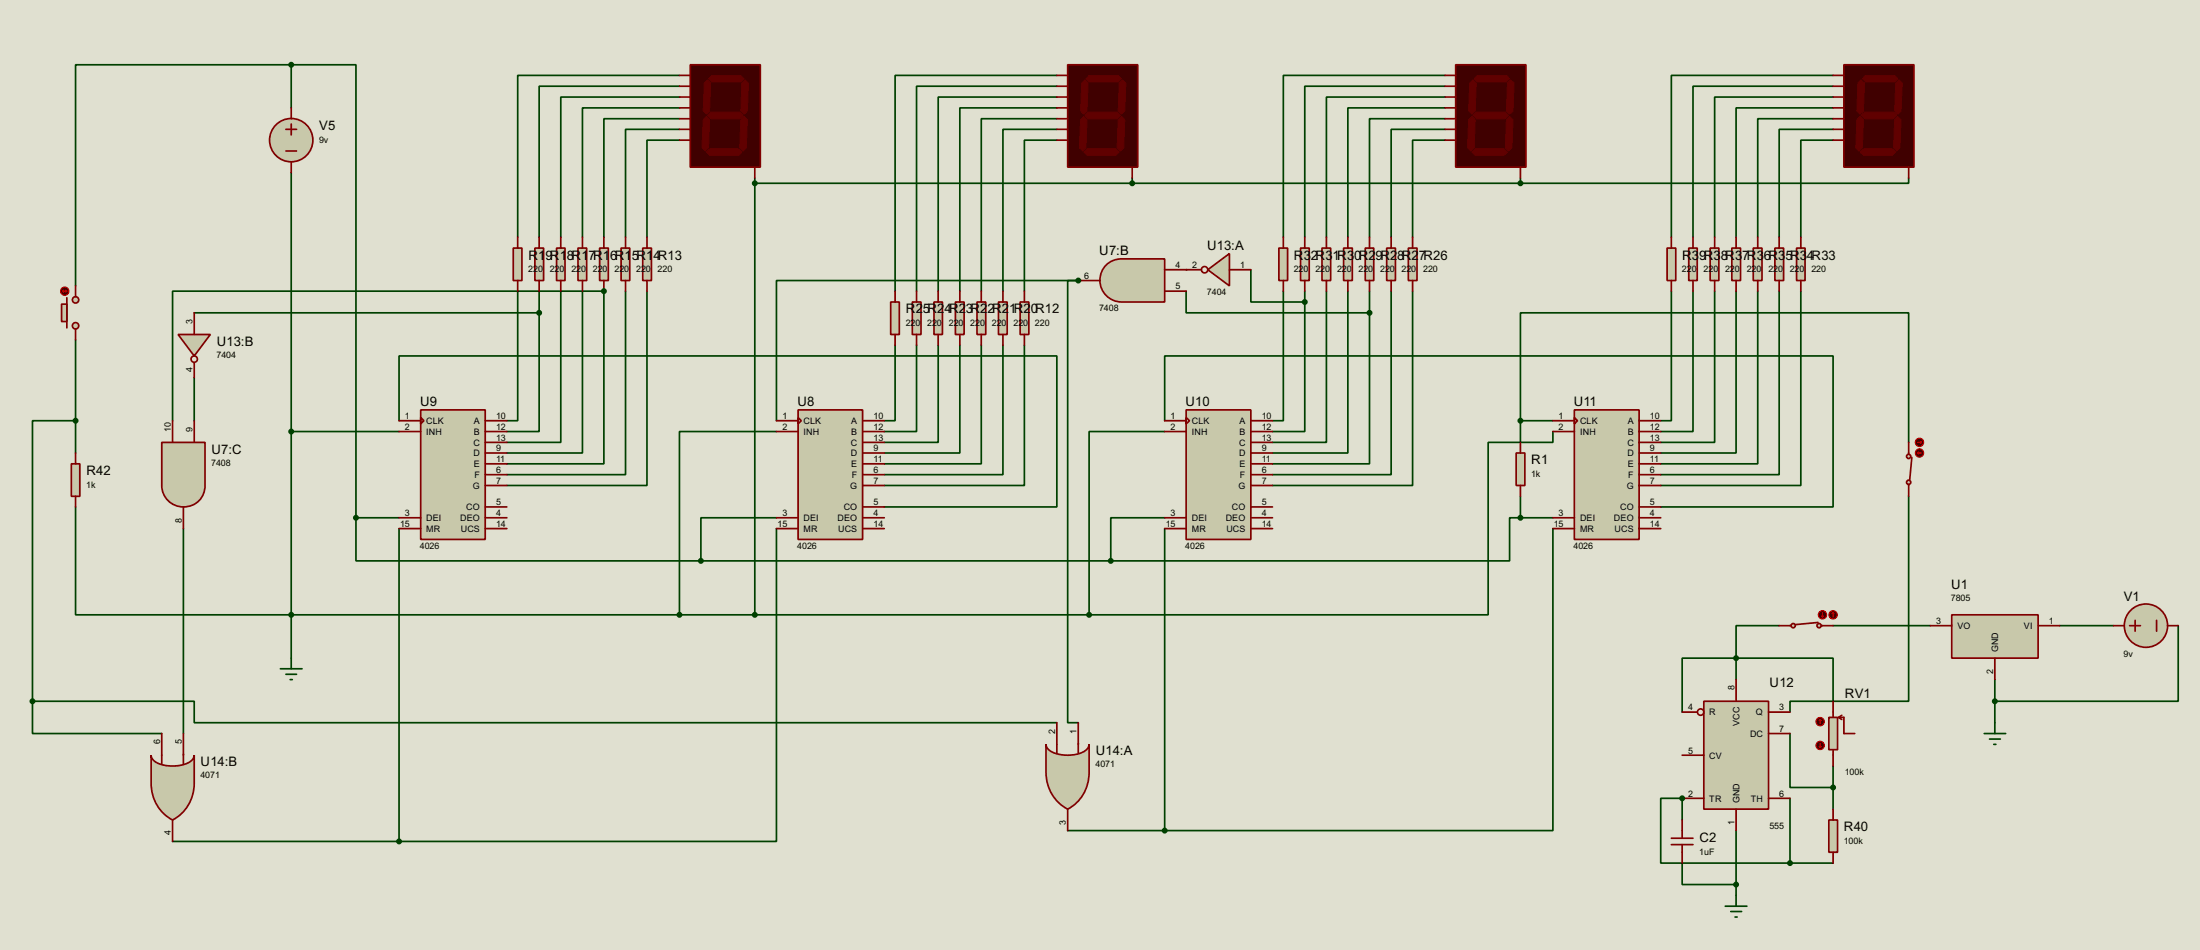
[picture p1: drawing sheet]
<svg xmlns="http://www.w3.org/2000/svg" width="518mm" height="224mm" viewBox="0 0 518 224" stroke-linecap="round" stroke-linejoin="round" font-family="sans-serif">
<path d="M0 0h518.2v223.6h-518.2z" fill="#e0e0d0"/>
<g fill="none" stroke="#004000" stroke-width=".4">
<path d="M160.1 17.8h-38.1v38.1M249 17.8h-38.1v50.8M340.4 17.8h-38.1v38.1M431.8 17.8h-38.1v38.1M160.1 33h-7.7v22.9M160.1 30.5h-12.7v25.4M160.1 28h-17.8v27.9M160.1 25.4h-22.9v30.5M160.1 22.9h-28v33M160.1 20.3h-33.1v35.6M249 33h-7.7v35.6M249 30.5h-12.7v38.1"/>
<path d="M249 28h-17.8v40.6M249 25.4h-22.9v43.2M249 22.9h-28v45.7M249 20.3h-33.1v48.3M340.4 33h-7.6v22.9M340.4 30.5h-12.7v25.4M340.4 28h-17.8v27.9M340.4 25.4h-22.9v30.5M340.4 22.9h-27.9v33M340.4 20.3h-33v35.6M431.8 33h-7.6v22.9M431.8 30.5h-12.7v25.4"/>
<path d="M431.8 28h-17.7v27.9M431.8 25.4h-22.8v30.5M431.8 22.9h-27.9v33M431.8 20.3h-33v35.6M122 68.6v30.5h-2.6M132.1 68.6v35.6h-12.7M137.2 68.6v38.1h-17.8M147.4 68.6v43.2h-28M152.4 68.6v45.7h-33M302.3 68.6v30.5h-2.5M312.5 68.6v35.6h-12.7M317.5 68.6v38.1h-17.7"/>
<path d="M327.7 68.6v43.2h-27.9M332.8 68.6v45.7h-33M393.7 68.6v30.5h-2.5M398.8 68.6v33h-7.6M403.9 68.6v35.6h-12.7M409 68.6v38.1h-17.8M414.1 68.6v40.6h-22.9M419.1 68.6v43.2h-27.9M424.2 68.6v45.7h-33M94 99.1v-15.3h155v35.6h-40.7M210.9 81.3v17.8h-2.6M215.9 81.3v20.3h-7.6"/>
<path d="M221 81.3v22.9h-12.7M226.1 81.3v25.4h-17.8M231.2 81.3v27.9h-22.9M236.3 81.3v30.5h-28M241.3 81.3v33h-33M274.4 99.1v-15.3h157.4v35.6h-40.6M409 160v-5h-12.7v12.7M396.3 188v5.1M409 195.6v15.2M396.3 203.2v5.1h12.7"/>
</g>
<circle cx="396.3" cy="188" r=".2" fill="#004000"/>
<path d="M68.6 40.7v60.9h25.4M182.9 101.6h-22.8v43.2h-91.5v10.2M274.4 101.6h-17.8v43.2h94v-40.6h15.2v-2.6M94 121.9h-10.1v10.2h81.2M182.9 121.9h-17.8v10.2M274.4 121.9h-12.7v10.2h-96.6M396.3 188h-5.1v15.2h30.5M421.7 188v15.2M421.7 203.2h10.1" fill="none" stroke="#004000" stroke-width=".4"/>
<circle cx="279.4" cy="63.5" r=".2" fill="#004000"/>
<g fill="none" stroke="#004000" stroke-width=".4">
<path d="M177.8 41.9v102.9M177.8 43.2h180.4M266.7 41.9v1.3M358.2 41.9v1.3M449.6 41.9v1.3h-91.4M45.8 73.7h81.2M127 73.7v27.9h-7.6M127 68.6v5.1M142.3 68.6v40.6h-22.9M279.4 68.6v5.1h43.2M294.7 63.5v7.6h12.7M307.4 71.1v30.5h-7.6"/>
<path d="M307.4 68.6v2.5M322.6 73.7v35.5h-22.8M322.6 68.6v5.1M45.8 88.9v10.2M160.1 144.8h96.5"/>
</g>
<circle cx="142.3" cy="68.6" r=".2" fill="#004000"/>
<path d="M68.6 15.3h15.3v106.6M68.6 15.3h-50.8v52M68.6 15.3v10.1M142.3 68.6h-101.6v30.5M254 66.1h-71.1v33M17.8 119.4v25.4h50.8" fill="none" stroke="#004000" stroke-width=".4"/>
<circle cx="254" cy="66.1" r=".2" fill="#004000"/>
<g fill="none" stroke="#004000" stroke-width=".4">
<path d="M254 66.1h-2.5v104.1h2.5M17.8 99.1h-10.1v66M17.8 80v26.7M358.2 99.1v-25.4h91.4v30.5M358.2 99.1h7.6M358.2 99.1v5.1M68.6 101.6v43.2M358.2 116.9v5M449.6 116.9v48.2h-27.9v2.6M43.2 124.5v48.2M94 124.5v73.6M182.9 124.5v73.6h-88.9"/>
<path d="M274.4 124.5v71.1M358.2 121.9h-2.6v10.2h-93.9M358.2 121.9h7.6M365.8 124.5v71.1h-91.4M419.1 147.3h-10.1v7.7h22.8v10.1M431.8 147.3h22.9M485.2 147.3h12.7M513.1 147.3v17.8h-43.2M7.7 165.1v7.6h30.4M7.7 165.1h38.1v5.1h203.2M421.7 172.7v12.7h10.1M469.9 160v10.2"/>
<path d="M40.7 198.1h53.3M251.5 195.6h22.9M431.8 180.4v10.1"/>
</g>
<path d="M188 96.5h15.2v30.5h-15.2z" fill="#c8c8aa" stroke="#800000" stroke-width=".4"/>
<g fill="none" stroke="#800000" stroke-width=".4">
<path d="M182.9 99.1h5.1M188 98.3l.8 .8-.8 .7zM203.2 99.1h5.1M182.9 101.6h5.1M203.2 101.6h5.1M203.2 104.2h5.1M203.2 106.7h5.1M203.2 109.2h5.1M203.2 111.8h5.1M203.2 114.3h5.1M203.2 119.4h5.1M182.9 121.9h5.1"/>
<path d="M182.9 124.5h5.1M203.2 121.9h5.1M203.2 124.5h5.1"/>
</g>
<path d="M251.5 15.3h16.5v24.1h-16.5z" fill="#400000" stroke="#800000" stroke-width=".4"/>
<g fill="#600000" stroke="#600000" stroke-width=".24">
<path d="M256.6 17.8h6.8l.8 .8-.8 .7h-6.8l-.8-.7z" fill-rule="evenodd"/>
<path d="M263.7 19.6l.8-.8 .7 .8-.2 6.6-.8 .7-.8-.7z" fill-rule="evenodd"/>
<path d="M256.3 26.4h6.9l.8 .8-.8 .8h-6.9l-.7-.8z" fill-rule="evenodd"/>
<path d="M254.8 19.6l.8-.8 .7 .8-.2 6.6-.8 .7-.7-.7z" fill-rule="evenodd"/>
<path d="M263.4 28.2l.8-.8 .8 .8-.3 6.6-.7 .8-.8-.8z" fill-rule="evenodd"/>
<path d="M255.3 35.8l.8-.7h6.8l.8 .7-.8 .8h-6.8z" fill-rule="evenodd"/>
<path d="M255.3 27.4l.8 .8-.3 6.6-.7 .8-.8-.8 .3-6.6z" fill-rule="evenodd"/>
</g>
<path d="M249 17.8h2.5M249 20.3h2.5M249 22.9h2.5M249 25.4h2.5M249 28h2.5M249 30.5h2.5M249 33h2.5M266.7 39.4v2.5" fill="none" stroke="#800000" stroke-width=".4"/>
<path d="M99.1 96.5h15.2v30.5h-15.2z" fill="#c8c8aa" stroke="#800000" stroke-width=".4"/>
<g fill="none" stroke="#800000" stroke-width=".4">
<path d="M94 99.1h5.1M99.1 98.3l.8 .8-.8 .7zM114.3 99.1h5.1M94 101.6h5.1M114.3 101.6h5.1M114.3 104.2h5.1M114.3 106.7h5.1M114.3 109.2h5.1M114.3 111.8h5.1M114.3 114.3h5.1M114.3 119.4h5.1M94 121.9h5.1"/>
<path d="M94 124.5h5.1M114.3 121.9h5.1M114.3 124.5h5.1"/>
</g>
<path d="M162.6 15.3h16.5v24.1h-16.5z" fill="#400000" stroke="#800000" stroke-width=".4"/>
<g fill="#600000" stroke="#600000" stroke-width=".24">
<path d="M167.7 17.8h6.8l.8 .8-.8 .7h-6.8l-.8-.7z" fill-rule="evenodd"/>
<path d="M174.8 19.6l.8-.8 .7 .8-.2 6.6-.8 .7-.8-.7z" fill-rule="evenodd"/>
<path d="M166.7 27.2l.7-.8h6.9l.8 .8-.8 .8h-6.9z" fill-rule="evenodd"/>
<path d="M166.7 18.8l.7 .8-.2 6.6-.8 .7-.7-.7 .2-6.6z" fill-rule="evenodd"/>
<path d="M174.5 28.2l.8-.8 .8 .8-.3 6.6-.7 .8-.8-.8z" fill-rule="evenodd"/>
<path d="M166.4 35.8l.8-.7h6.8l.8 .7-.8 .8h-6.8z" fill-rule="evenodd"/>
<path d="M166.4 27.4l.8 .8-.3 6.6-.7 .8-.8-.8 .3-6.6z" fill-rule="evenodd"/>
</g>
<path d="M160.1 17.8h2.5M160.1 20.3h2.5M160.1 22.9h2.5M160.1 25.4h2.5M160.1 28h2.5M160.1 30.5h2.5M160.1 33h2.5M177.8 39.4v2.5" fill="none" stroke="#800000" stroke-width=".4"/>
<path d="M151.4 58.4h2.1v7.7h-2.1z" fill="#c8c8aa" stroke="#800000" stroke-width=".4"/>
<path d="M152.4 55.9v2.5M152.4 66.1v2.5" fill="none" stroke="#800000" stroke-width=".4"/>
<path d="M146.3 58.4h2.1v7.7h-2.1z" fill="#c8c8aa" stroke="#800000" stroke-width=".4"/>
<path d="M147.4 55.9v2.5M147.4 66.1v2.5" fill="none" stroke="#800000" stroke-width=".4"/>
<path d="M141.3 58.4h2v7.7h-2z" fill="#c8c8aa" stroke="#800000" stroke-width=".4"/>
<path d="M142.3 55.9v2.5M142.3 66.1v2.5" fill="none" stroke="#800000" stroke-width=".4"/>
<path d="M136.2 58.4h2v7.7h-2z" fill="#c8c8aa" stroke="#800000" stroke-width=".4"/>
<path d="M137.2 55.9v2.5M137.2 66.1v2.5" fill="none" stroke="#800000" stroke-width=".4"/>
<path d="M131.1 58.4h2v7.7h-2z" fill="#c8c8aa" stroke="#800000" stroke-width=".4"/>
<path d="M132.1 55.9v2.5M132.1 66.1v2.5" fill="none" stroke="#800000" stroke-width=".4"/>
<path d="M126 58.4h2.1v7.7h-2.1z" fill="#c8c8aa" stroke="#800000" stroke-width=".4"/>
<path d="M127 55.9v2.5M127 66.1v2.5" fill="none" stroke="#800000" stroke-width=".4"/>
<path d="M120.9 58.4h2.1v7.7h-2.1z" fill="#c8c8aa" stroke="#800000" stroke-width=".4"/>
<path d="M122 55.9v2.5M122 66.1v2.5" fill="none" stroke="#800000" stroke-width=".4"/>
<path d="M240.3 71.1h2.1v7.7h-2.1z" fill="#c8c8aa" stroke="#800000" stroke-width=".4"/>
<path d="M241.3 68.6v2.5M241.3 78.8v2.5" fill="none" stroke="#800000" stroke-width=".4"/>
<path d="M235.2 71.1h2.1v7.7h-2.1z" fill="#c8c8aa" stroke="#800000" stroke-width=".4"/>
<path d="M236.3 68.6v2.5M236.3 78.8v2.5" fill="none" stroke="#800000" stroke-width=".4"/>
<path d="M230.2 71.1h2v7.7h-2z" fill="#c8c8aa" stroke="#800000" stroke-width=".4"/>
<path d="M231.2 68.6v2.5M231.2 78.8v2.5" fill="none" stroke="#800000" stroke-width=".4"/>
<path d="M225.1 71.1h2v7.7h-2z" fill="#c8c8aa" stroke="#800000" stroke-width=".4"/>
<path d="M226.1 68.6v2.5M226.1 78.8v2.5" fill="none" stroke="#800000" stroke-width=".4"/>
<path d="M220 71.1h2v7.7h-2z" fill="#c8c8aa" stroke="#800000" stroke-width=".4"/>
<path d="M221 68.6v2.5M221 78.8v2.5" fill="none" stroke="#800000" stroke-width=".4"/>
<path d="M214.9 71.1h2.1v7.7h-2.1z" fill="#c8c8aa" stroke="#800000" stroke-width=".4"/>
<path d="M215.9 68.6v2.5M215.9 78.8v2.5" fill="none" stroke="#800000" stroke-width=".4"/>
<path d="M209.8 71.1h2.1v7.7h-2.1z" fill="#c8c8aa" stroke="#800000" stroke-width=".4"/>
<path d="M210.9 68.6v2.5M210.9 78.8v2.5" fill="none" stroke="#800000" stroke-width=".4"/>
<path d="M279.4 96.5h15.3v30.5h-15.3z" fill="#c8c8aa" stroke="#800000" stroke-width=".4"/>
<g fill="none" stroke="#800000" stroke-width=".4">
<path d="M274.4 99.1h5M279.4 98.3l.8 .8-.8 .7zM294.7 99.1h5.1M274.4 101.6h5M294.7 101.6h5.1M294.7 104.2h5.1M294.7 106.7h5.1M294.7 109.2h5.1M294.7 111.8h5.1M294.7 114.3h5.1M294.7 119.4h5.1M274.4 121.9h5"/>
<path d="M274.4 124.5h5M294.7 121.9h5.1M294.7 124.5h5.1"/>
</g>
<path d="M342.9 15.3h16.6v24.1h-16.6z" fill="#400000" stroke="#800000" stroke-width=".4"/>
<g fill="#600000" stroke="#600000" stroke-width=".24">
<path d="M348 17.8h6.9l.7 .8-.7 .7h-6.9l-.7-.7z" fill-rule="evenodd"/>
<path d="M355.1 19.6l.8-.8 .8 .8-.3 6.6-.8 .7-.7-.7z" fill-rule="evenodd"/>
<path d="M347 27.2l.8-.8h6.8l.8 .8-.8 .8h-6.8z" fill-rule="evenodd"/>
<path d="M346.2 19.6l.8-.8 .8 .8-.3 6.6-.7 .7-.8-.7z" fill-rule="evenodd"/>
<path d="M355.6 27.4l.8 .8-.2 6.6-.8 .8-.8-.8 .3-6.6z" fill-rule="evenodd"/>
<path d="M347.5 35.1h6.9l.7 .7-.7 .8h-6.9l-.7-.8z" fill-rule="evenodd"/>
<path d="M346 28.2l.8-.8 .7 .8-.2 6.6-.8 .8-.8-.8z" fill-rule="evenodd"/>
</g>
<path d="M340.4 17.8h2.5M340.4 20.3h2.5M340.4 22.9h2.5M340.4 25.4h2.5M340.4 28h2.5M340.4 30.5h2.5M340.4 33h2.5M358.2 39.4v2.5" fill="none" stroke="#800000" stroke-width=".4"/>
<path d="M331.8 58.4h2v7.7h-2z" fill="#c8c8aa" stroke="#800000" stroke-width=".4"/>
<path d="M332.8 55.9v2.5M332.8 66.1v2.5" fill="none" stroke="#800000" stroke-width=".4"/>
<path d="M326.7 58.4h2v7.7h-2z" fill="#c8c8aa" stroke="#800000" stroke-width=".4"/>
<path d="M327.7 55.9v2.5M327.7 66.1v2.5" fill="none" stroke="#800000" stroke-width=".4"/>
<path d="M321.6 58.4h2v7.7h-2z" fill="#c8c8aa" stroke="#800000" stroke-width=".4"/>
<path d="M322.6 55.9v2.5M322.6 66.1v2.5" fill="none" stroke="#800000" stroke-width=".4"/>
<path d="M316.5 58.4h2.1v7.7h-2.1z" fill="#c8c8aa" stroke="#800000" stroke-width=".4"/>
<path d="M317.5 55.9v2.5M317.5 66.1v2.5" fill="none" stroke="#800000" stroke-width=".4"/>
<path d="M311.4 58.4h2.1v7.7h-2.1z" fill="#c8c8aa" stroke="#800000" stroke-width=".4"/>
<path d="M312.5 55.9v2.5M312.5 66.1v2.5" fill="none" stroke="#800000" stroke-width=".4"/>
<path d="M306.4 58.4h2v7.7h-2z" fill="#c8c8aa" stroke="#800000" stroke-width=".4"/>
<path d="M307.4 55.9v2.5M307.4 66.1v2.5" fill="none" stroke="#800000" stroke-width=".4"/>
<path d="M301.3 58.4h2v7.7h-2z" fill="#c8c8aa" stroke="#800000" stroke-width=".4"/>
<path d="M302.3 55.9v2.5M302.3 66.1v2.5" fill="none" stroke="#800000" stroke-width=".4"/>
<path d="M370.9 96.5h15.2v30.5h-15.2z" fill="#c8c8aa" stroke="#800000" stroke-width=".4"/>
<g fill="none" stroke="#800000" stroke-width=".4">
<path d="M365.8 99.1h5.1M370.9 98.3l.7 .8-.7 .7zM386.1 99.1h5.1M365.8 101.6h5.1M386.1 101.6h5.1M386.1 104.2h5.1M386.1 106.7h5.1M386.1 109.2h5.1M386.1 111.8h5.1M386.1 114.3h5.1M386.1 119.4h5.1M365.8 121.9h5.1"/>
<path d="M365.8 124.5h5.1M386.1 121.9h5.1M386.1 124.5h5.1"/>
</g>
<path d="M434.4 15.3h16.5v24.1h-16.5z" fill="#400000" stroke="#800000" stroke-width=".4"/>
<g fill="#600000" stroke="#600000" stroke-width=".24">
<path d="M439.5 17.8h6.8l.8 .8-.8 .7h-6.8l-.8-.7z" fill-rule="evenodd"/>
<path d="M446.6 19.6l.7-.8 .8 .8-.3 6.6-.7 .7-.8-.7z" fill-rule="evenodd"/>
<path d="M438.4 27.2l.8-.8h6.9l.7 .8-.7 .8h-6.9z" fill-rule="evenodd"/>
<path d="M437.7 19.6l.7-.8 .8 .8-.2 6.6-.8 .7-.8-.7z" fill-rule="evenodd"/>
<path d="M447.1 27.4l.7 .8-.2 6.6-.8 .8-.7-.8 .2-6.6z" fill-rule="evenodd"/>
<path d="M438.2 35.8l.8-.7h6.8l.8 .7-.8 .8h-6.8z" fill-rule="evenodd"/>
<path d="M438.2 27.4l.8 .8-.3 6.6-.8 .8-.7-.8 .2-6.6z" fill-rule="evenodd"/>
</g>
<path d="M431.8 17.8h2.6M431.8 20.3h2.6M431.8 22.9h2.6M431.8 25.4h2.6M431.8 28h2.6M431.8 30.5h2.6M431.8 33h2.6M449.6 39.4v2.5" fill="none" stroke="#800000" stroke-width=".4"/>
<path d="M423.2 58.4h2v7.7h-2z" fill="#c8c8aa" stroke="#800000" stroke-width=".4"/>
<path d="M424.2 55.9v2.5M424.2 66.1v2.5" fill="none" stroke="#800000" stroke-width=".4"/>
<path d="M418.1 58.4h2.1v7.7h-2.1z" fill="#c8c8aa" stroke="#800000" stroke-width=".4"/>
<path d="M419.1 55.9v2.5M419.1 66.1v2.5" fill="none" stroke="#800000" stroke-width=".4"/>
<path d="M413 58.4h2.1v7.7h-2.1z" fill="#c8c8aa" stroke="#800000" stroke-width=".4"/>
<path d="M414.1 55.9v2.5M414.1 66.1v2.5" fill="none" stroke="#800000" stroke-width=".4"/>
<path d="M408 58.4h2v7.7h-2z" fill="#c8c8aa" stroke="#800000" stroke-width=".4"/>
<path d="M409 55.9v2.5M409 66.1v2.5" fill="none" stroke="#800000" stroke-width=".4"/>
<path d="M402.9 58.4h2v7.7h-2z" fill="#c8c8aa" stroke="#800000" stroke-width=".4"/>
<path d="M403.9 55.9v2.5M403.9 66.1v2.5" fill="none" stroke="#800000" stroke-width=".4"/>
<path d="M397.8 58.4h2v7.7h-2z" fill="#c8c8aa" stroke="#800000" stroke-width=".4"/>
<path d="M398.8 55.9v2.5M398.8 66.1v2.5" fill="none" stroke="#800000" stroke-width=".4"/>
<path d="M392.7 58.4h2.1v7.7h-2.1z" fill="#c8c8aa" stroke="#800000" stroke-width=".4"/>
<path d="M393.7 55.9v2.5M393.7 66.1v2.5" fill="none" stroke="#800000" stroke-width=".4"/>
<path d="M401.4 165.1h15.2v25.4h-15.2z" fill="#c8c8aa" stroke="#800000" stroke-width=".4"/>
<g fill="none" stroke="#800000" stroke-width=".4">
<path d="M396.3 167.7h3.5M396.3 177.8h5.1M409 160v5.1M416.6 167.7h5.1M416.6 172.7h5.1M393.7 198.9h5.1M393.7 197.4h5.1M396.3 188h5.1M396.3 193.1v4.3M396.3 198.9v4.3M409 190.5v5.1M416.6 188h5.1"/>
<circle cx="400.6" cy="167.7" r=".75"/>
</g>
<path d="M406.4 213.4h5.1M407.7 214.6h2.6M408.7 215.9h.5M409 210.8v2.6" fill="none" stroke="#004000" stroke-width=".4"/>
<g fill="#004000" stroke="#004000" stroke-width=".4">
<circle cx="408.9" cy="208.3" r=".5"/>
<circle cx="408.9" cy="155" r=".5"/>
</g>
<path d="M430.8 193.1h2.1v7.6h-2.1z" fill="#c8c8aa" stroke="#800000" stroke-width=".4"/>
<path d="M431.8 190.5v2.6M431.8 200.7v2.5" fill="none" stroke="#800000" stroke-width=".4"/>
<g fill="#004000" stroke="#004000" stroke-width=".4">
<circle cx="396.2" cy="188" r=".5"/>
<circle cx="421.6" cy="203.2" r=".5"/>
</g>
<path d="M66.1 157.5h5.1M67.4 158.8h2.5M68.6 155v2.5M68.4 160h.5" fill="none" stroke="#004000" stroke-width=".4"/>
<circle cx="68.6" cy="33" r="5.1" fill="#c8c8aa" stroke="#800000" stroke-width=".4"/>
<path d="M67.4 30.5h2.5M67.4 35.6h2.5M68.6 25.4v2.6M68.6 29.2v2.6M68.6 38.1v2.6" fill="none" stroke="#800000" stroke-width=".4"/>
<g fill="#004000" stroke="#004000" stroke-width=".4">
<circle cx="68.6" cy="101.6" r=".5"/>
<circle cx="68.6" cy="144.8" r=".5"/>
<circle cx="160" cy="144.8" r=".5"/>
<circle cx="256.5" cy="144.8" r=".5"/>
<circle cx="83.8" cy="121.9" r=".5"/>
<circle cx="165.1" cy="132.1" r=".5"/>
<circle cx="261.6" cy="132.1" r=".5"/>
</g>
<path d="M284.5 63.5l5.1-3.8v7.6z" fill="#c8c8aa" stroke="#800000" stroke-width=".4"/>
<g fill="none" stroke="#800000" stroke-width=".4">
<path d="M279.4 63.5h3.6M289.6 63.5h5.1"/>
<circle cx="283.7" cy="63.5" r=".75"/>
</g>
<path d="M260.3 62.7a5.1 5.1 0 0 1 3.9-1.7h10.2v10.1h-10.2a5.1 5.1 0 0 1-4.6-3 5.1 5.1 0 0 1 .7-5.4z" fill-rule="evenodd" fill="#c8c8aa" stroke="#800000" stroke-width=".4"/>
<path d="M254 66.1h5.1M274.4 63.5h5M274.4 68.6h5" fill="none" stroke="#800000" stroke-width=".4"/>
<g fill="#004000" stroke="#004000" stroke-width=".4">
<circle cx="322.6" cy="73.7" r=".5"/>
<circle cx="177.8" cy="144.8" r=".5"/>
<circle cx="177.8" cy="43.2" r=".5"/>
<circle cx="266.7" cy="43.2" r=".5"/>
<circle cx="358.1" cy="43.2" r=".5"/>
<circle cx="307.3" cy="71.1" r=".5"/>
</g>
<path d="M38.1 104.2h10.2v10.1a5.1 5.1 0 0 1-5.1 5.1 5.1 5.1 0 0 1-5.1-5.1z" fill-rule="evenodd" fill="#c8c8aa" stroke="#800000" stroke-width=".4"/>
<path d="M40.7 99.1v5.1M45.8 99.1v5.1M43.2 119.4v5.1" fill="none" stroke="#800000" stroke-width=".4"/>
<path d="M42 78.8h7.6l-3.8 5z" fill="#c8c8aa" stroke="#800000" stroke-width=".4"/>
<g fill="none" stroke="#800000" stroke-width=".4">
<path d="M45.8 73.7v5.1M45.8 85.4v3.5"/>
<circle cx="45.7" cy="84.6" r=".75"/>
</g>
<g fill="#004000" stroke="#004000" stroke-width=".4">
<circle cx="127" cy="73.7" r=".5"/>
<circle cx="142.2" cy="68.6" r=".5"/>
</g>
<path d="M16.8 109.2h2v7.7h-2z" fill="#c8c8aa" stroke="#800000" stroke-width=".4"/>
<path d="M17.8 106.7v2.5M17.8 116.9v2.5" fill="none" stroke="#800000" stroke-width=".4"/>
<g fill="#c8c8aa" stroke="#800000" stroke-width=".4">
<circle cx="17.8" cy="70.6" r=".75"/>
<circle cx="17.8" cy="76.7" r=".75"/>
</g>
<path d="M15.8 70.1v7.1" fill="none" stroke="#800000" stroke-width=".4"/>
<path d="M14.5 71.6h1.3v4.1h-1.3z" fill="#c8c8aa" stroke="#800000" stroke-width=".4"/>
<path d="M17.8 67.3v2.6M17.8 77.5v2.5" fill="none" stroke="#800000" stroke-width=".4"/>
<circle cx="15.2" cy="68.6" r="1" fill="#400000" stroke="#f00" stroke-width=".24"/>
<path d="M14.8 68.6h1M14.8 68.6l.2 .2M15 68.3l-.2 .3M15.5 68.3l.3 .3M15.8 68.6l-.3 .2" fill="none" stroke="#f00" stroke-width=".24"/>
<circle cx="68.6" cy="15.3" r=".5" fill="#004000" stroke="#004000" stroke-width=".4"/>
<path d="M246.4 175.3a3.2 3.2 0 0 0 3.1 2.3 7.6 7.6 0 0 0 6.6-1.3l.5-1v6.6a9.6 9.6 0 0 1-5.1 8.6 9.6 9.6 0 0 1-5.1-8.6z" fill-rule="evenodd" fill="#c8c8aa" stroke="#800000" stroke-width=".4"/>
<path d="M249 170.2v7.1M254 170.2v7.1M251.5 190.5v5.1" fill="none" stroke="#800000" stroke-width=".4"/>
<path d="M35.6 177.8a3.2 3.2 0 0 0 3.1 2.4 7.7 7.7 0 0 0 6.6-1.4l.5-1v6.6a9.6 9.6 0 0 1-5.1 8.7 9.6 9.6 0 0 1-5.1-8.7z" fill-rule="evenodd" fill="#c8c8aa" stroke="#800000" stroke-width=".4"/>
<path d="M38.1 172.7v7.1M43.2 172.7v7.1M40.7 193.1v5" fill="none" stroke="#800000" stroke-width=".4"/>
<g fill="#004000" stroke="#004000" stroke-width=".4">
<circle cx="254" cy="66.1" r=".5"/>
<circle cx="274.3" cy="195.6" r=".5"/>
<circle cx="94" cy="198.1" r=".5"/>
<circle cx="17.8" cy="99.1" r=".5"/>
<circle cx="7.6" cy="165.1" r=".5"/>
</g>
<g fill="#c8c8aa" stroke="#800000" stroke-width=".4">
<circle cx="449.6" cy="107.5" r=".5"/>
<circle cx="449.6" cy="113.6" r=".5"/>
</g>
<path d="M449.6 104.2v2.7M449.6 114.1v2.8M450.4 107.7l-.5 5.3" fill="none" stroke="#800000" stroke-width=".4"/>
<circle cx="452.1" cy="106.7" r="1" fill="#400000" stroke="#f00" stroke-width=".24"/>
<path d="M451.7 106.7l.2 .2M451.7 106.7h1M451.9 106.4l-.2 .3" fill="none" stroke="#f00" stroke-width=".24"/>
<circle cx="452.1" cy="104.2" r="1" fill="#400000" stroke="#f00" stroke-width=".24"/>
<path d="M451.7 104.2h1M452.4 103.9l.3 .3M452.7 104.2l-.3 .2" fill="none" stroke="#f00" stroke-width=".24"/>
<path d="M430.8 168.9h2.1v7.6h-2.1z" fill="#c8c8aa" stroke="#800000" stroke-width=".4"/>
<path d="M431.8 165.1v3.8M431.8 176.5v3.9M433.1 168.9l.8 .5M433.1 168.9h1.3v3.8h2.5M433.9 168.4l-.8 .5" fill="none" stroke="#800000" stroke-width=".4"/>
<circle cx="428.7" cy="169.9" r="1" fill="#400000" stroke="#f00" stroke-width=".24"/>
<path d="M428.8 169.4l-.3 .3M428.8 169.4l.3 .3M428.8 169.4v1" fill="none" stroke="#f00" stroke-width=".24"/>
<circle cx="428.7" cy="175.5" r="1" fill="#400000" stroke="#f00" stroke-width=".24"/>
<path d="M428.5 175.8l.3 .2M428.8 175v1M429.1 175.8l-.3 .2" fill="none" stroke="#f00" stroke-width=".24"/>
<circle cx="431.8" cy="185.4" r=".5" fill="#004000" stroke="#004000" stroke-width=".4"/>
<path d="M459.8 144.8h20.3v10.2h-20.3z" fill="#c8c8aa" stroke="#800000" stroke-width=".4"/>
<path d="M454.7 147.3h5.1M469.9 155v5M480.1 147.3h5.1" fill="none" stroke="#800000" stroke-width=".4"/>
<circle cx="505.5" cy="147.3" r="5.1" fill="#c8c8aa" stroke="#800000" stroke-width=".4"/>
<path d="M497.9 147.3h2.5M501.7 147.3h2.5M503 146.1v2.5M508 146.1v2.5M510.6 147.3h2.5" fill="none" stroke="#800000" stroke-width=".4"/>
<path d="M467.4 172.7h5.1M468.7 174h2.5M469.7 175.3h.5M469.9 170.2v2.5" fill="none" stroke="#004000" stroke-width=".4"/>
<circle cx="469.9" cy="165.1" r=".5" fill="#004000" stroke="#004000" stroke-width=".4"/>
<g fill="#c8c8aa" stroke="#800000" stroke-width=".4">
<circle cx="428.5" cy="147.3" r=".5"/>
<circle cx="422.4" cy="147.3" r=".5"/>
</g>
<path d="M419.1 147.3h2.8M428.3 146.6l-5.3 .5M429.1 147.3h2.7" fill="none" stroke="#800000" stroke-width=".4"/>
<circle cx="429.3" cy="144.8" r="1" fill="#400000" stroke="#f00" stroke-width=".24"/>
<path d="M429.1 145l.2 .3M429.3 144.3v1M429.6 145l-.3 .3" fill="none" stroke="#f00" stroke-width=".24"/>
<circle cx="431.8" cy="144.8" r="1" fill="#400000" stroke="#f00" stroke-width=".24"/>
<path d="M431.8 144.3l-.2 .2M431.8 144.3l.3 .2M431.8 144.3v1" fill="none" stroke="#f00" stroke-width=".24"/>
<path d="M357.2 106.7h2v7.6h-2z" fill="#c8c8aa" stroke="#800000" stroke-width=".4"/>
<path d="M358.2 104.2v2.5M358.2 114.3v2.6" fill="none" stroke="#800000" stroke-width=".4"/>
<g fill="#004000" stroke="#004000" stroke-width=".4">
<circle cx="358.1" cy="99.1" r=".5"/>
<circle cx="358.1" cy="121.9" r=".5"/>
</g>
<g font-size="3.5">
<text x="75.2" y="30.7">V5</text>
<text x="284.4" y="58.9">U13:A</text>
<text x="124.5" y="61.1">R</text>
<text x="126.8" y="61.1">1</text>
<text x="128.5" y="61.1">9R</text>
<text x="131.9" y="61.1">1</text>
<text x="133.6" y="61.1">8R</text>
<text x="137" y="61.1">1</text>
<text x="138.7" y="61.1">7R</text>
<text x="142" y="61.1">1</text>
<text x="143.7" y="61.1">6R</text>
<text x="147.1" y="61.1">1</text>
<text x="148.8" y="61.1">5R</text>
<text x="152.2" y="61.1">1</text>
<text x="153.9" y="61.1">4R13</text>
<text x="259" y="60.2">U7:B</text>
<text x="304.8" y="61.1">R</text>
<text x="307.1" y="61.1">3</text>
<text x="308.8" y="61.1">2R</text>
<text x="312.2" y="61.1">3</text>
<text x="313.9" y="61.1">1R</text>
<text x="317.3" y="61.1">3</text>
<text x="319" y="61.1">0R</text>
<text x="322.4" y="61.1">2</text>
<text x="324.1" y="61.1">9R</text>
<text x="327.5" y="61.1">2</text>
<text x="329.2" y="61.1">8R</text>
<text x="332.5" y="61.1">2</text>
<text x="334.2" y="61.1">7R26</text>
<text x="396.3" y="61.1">R</text>
<text x="398.6" y="61.1">3</text>
<text x="400.3" y="61.1">9R</text>
<text x="403.7" y="61.1">3</text>
<text x="405.4" y="61.1">8R</text>
<text x="408.7" y="61.1">3</text>
<text x="410.4" y="61.1">7R</text>
<text x="413.8" y="61.1">3</text>
<text x="415.5" y="61.1">6R</text>
<text x="418.9" y="61.1">3</text>
<text x="420.6" y="61.1">5R</text>
<text x="424" y="61.1">3</text>
<text x="425.7" y="61.1">4R33</text>
<text x="213.4" y="73.8">R</text>
<text x="215.7" y="73.8">2</text>
<text x="217.4" y="73.8">5R</text>
<text x="220.8" y="73.8">2</text>
<text x="222.5" y="73.8">4R</text>
<text x="225.9" y="73.8">2</text>
<text x="227.6" y="73.8">3R</text>
<text x="230.9" y="73.8">2</text>
<text x="232.6" y="73.8">2R</text>
<text x="236" y="73.8">2</text>
<text x="237.7" y="73.8">1R</text>
<text x="241.1" y="73.8">2</text>
<text x="242.8" y="73.8">0R12</text>
<text x="51.1" y="81.5">U13:B</text>
<text x="99" y="95.7">U9</text>
<text x="187.9" y="95.7">U8</text>
<text x="279.3" y="95.7">U10</text>
<text x="370.7" y="95.7">U11</text>
<text x="49.8" y="106.9">U7:C</text>
<text x="20.4" y="111.9">R42</text>
<text x="360.7" y="109.4">R1</text>
<text x="459.6" y="138.6">U1</text>
<text x="500.3" y="141.5">V1</text>
<text x="416.9" y="161.8">U12</text>
<text x="434.6" y="164.3">RV1</text>
<text x="258.1" y="177.7">U14:A</text>
<text x="47.3" y="180.3">U14:B</text>
<text x="434.4" y="195.8">R40</text>
<text x="400.3" y="198.3">C2</text>
</g>
<g font-size="2.4">
<text x="75.2" y="33.5">9v</text>
<text x="124.5" y="64">220</text>
<text x="129.5" y="64">220</text>
<text x="134.6" y="64">220</text>
<text x="139.7" y="64">220</text>
<text x="144.8" y="64">220</text>
<text x="149.9" y="64">220</text>
<text x="154.9" y="64">220</text>
<text x="255.4" y="65.6">6</text>
<text x="276.9" y="63.1">4</text>
<text x="280.8" y="63.1">2</text>
<text x="292.1" y="63.1">1</text>
<text x="304.8" y="64">220</text>
<text x="309.9" y="64">220</text>
<text x="315" y="64">220</text>
<text x="320" y="64">220</text>
<text x="325.1" y="64">220</text>
<text x="330.2" y="64">220</text>
<text x="335.3" y="64">220</text>
<text x="396.2" y="64">220</text>
<text x="401.3" y="64">220</text>
<text x="406.4" y="64">220</text>
<text x="411.5" y="64">220</text>
<text x="416.6" y="64">220</text>
<text x="421.6" y="64">220</text>
<text x="426.7" y="64">220</text>
<text x="276.9" y="68.1">5</text>
<text x="284.3" y="69.5">7404</text>
<text x="45.4" y="76.2" transform="rotate(-90 45.4 76.2)">3</text>
<text x="213.4" y="76.7">220</text>
<text x="218.4" y="76.7">220</text>
<text x="223.5" y="76.7">220</text>
<text x="228.6" y="76.7">220</text>
<text x="233.7" y="76.7">220</text>
<text x="238.8" y="76.7">220</text>
<text x="243.8" y="76.7">220</text>
<text x="258.9" y="73.3">7408</text>
<text x="45.3" y="87.5" transform="rotate(-90 45.3 87.5)">4</text>
<text x="51" y="84.3">7404</text>
<text x="40.2" y="101.6" transform="rotate(-90 40.2 101.6)">10</text>
<text x="45.3" y="101.6" transform="rotate(-90 45.3 101.6)">9</text>
<text x="95.4" y="98.7">1</text>
<text x="95.4" y="101.2">2</text>
<text x="100.4" y="99.9">CLK</text>
<text x="111.6" y="99.9">A</text>
<text x="116.9" y="98.7">10</text>
<text x="116.9" y="101.2">12</text>
<text x="184.3" y="98.7">1</text>
<text x="184.3" y="101.2">2</text>
<text x="189.3" y="99.9">CLK</text>
<text x="200.5" y="99.9">A</text>
<text x="205.8" y="98.7">10</text>
<text x="205.8" y="101.2">12</text>
<text x="275.8" y="98.7">1</text>
<text x="275.8" y="101.2">2</text>
<text x="280.7" y="99.9">CLK</text>
<text x="292" y="99.9">A</text>
<text x="297.2" y="98.7">10</text>
<text x="297.2" y="101.2">12</text>
<text x="367.2" y="98.7">1</text>
<text x="367.2" y="101.2">2</text>
<text x="372.2" y="99.9">CLK</text>
<text x="383.4" y="99.9">A</text>
<text x="388.7" y="98.7">10</text>
<text x="388.7" y="101.2">12</text>
<text x="100.4" y="102.4">INH</text>
<text x="111.5" y="105">C</text>
<text x="111.5" y="107.5">D</text>
<text x="111.6" y="102.4">B</text>
<text x="116.9" y="103.8">13</text>
<text x="116.9" y="106.3">9</text>
<text x="189.3" y="102.4">INH</text>
<text x="200.4" y="105">C</text>
<text x="200.4" y="107.5">D</text>
<text x="200.5" y="102.4">B</text>
<text x="205.8" y="103.8">13</text>
<text x="205.8" y="106.3">9</text>
<text x="280.7" y="102.4">INH</text>
<text x="291.9" y="105">C</text>
<text x="291.9" y="107.5">D</text>
<text x="292" y="102.4">B</text>
<text x="297.2" y="103.8">13</text>
<text x="297.2" y="106.3">9</text>
<text x="372.2" y="102.4">INH</text>
<text x="383.3" y="105">C</text>
<text x="383.3" y="107.5">D</text>
<text x="383.4" y="102.4">B</text>
<text x="388.7" y="103.8">13</text>
<text x="388.7" y="106.3">9</text>
<text x="49.8" y="109.8">7408</text>
<text x="111.6" y="110">E</text>
<text x="111.7" y="112.6">F</text>
<text x="116.9" y="108.8">11</text>
<text x="116.9" y="111.4">6</text>
<text x="116.9" y="113.9">7</text>
<text x="200.5" y="110">E</text>
<text x="200.6" y="112.6">F</text>
<text x="205.8" y="108.8">11</text>
<text x="205.8" y="111.4">6</text>
<text x="205.8" y="113.9">7</text>
<text x="292" y="110">E</text>
<text x="292.1" y="112.6">F</text>
<text x="297.2" y="108.8">11</text>
<text x="297.2" y="111.4">6</text>
<text x="297.2" y="113.9">7</text>
<text x="360.7" y="112.3">1k</text>
<text x="383.4" y="110">E</text>
<text x="383.5" y="112.6">F</text>
<text x="388.7" y="108.8">11</text>
<text x="388.7" y="111.4">6</text>
<text x="388.7" y="113.9">7</text>
<text x="20.3" y="114.8">1k</text>
<text x="111.4" y="115.1">G</text>
<text x="116.9" y="119">5</text>
<text x="200.3" y="115.1">G</text>
<text x="205.8" y="119">5</text>
<text x="291.7" y="115.1">G</text>
<text x="297.2" y="119">5</text>
<text x="383.2" y="115.1">G</text>
<text x="388.7" y="119">5</text>
<text x="42.8" y="123.1" transform="rotate(-90 42.8 123.1)">8</text>
<text x="94.3" y="124.1">15</text>
<text x="95.4" y="121.5">3</text>
<text x="100.4" y="122.7">DEI</text>
<text x="100.4" y="125.3">MR</text>
<text x="108.4" y="122.7">DEO</text>
<text x="108.5" y="125.3">UCS</text>
<text x="109.8" y="120.2">CO</text>
<text x="116.9" y="121.5">4</text>
<text x="116.9" y="124.1">14</text>
<text x="183.2" y="124.1">15</text>
<text x="184.3" y="121.5">3</text>
<text x="189.3" y="122.7">DEI</text>
<text x="189.3" y="125.3">MR</text>
<text x="197.3" y="122.7">DEO</text>
<text x="197.4" y="125.3">UCS</text>
<text x="198.7" y="120.2">CO</text>
<text x="205.8" y="121.5">4</text>
<text x="205.8" y="124.1">14</text>
<text x="274.6" y="124.1">15</text>
<text x="275.8" y="121.5">3</text>
<text x="280.7" y="122.7">DEI</text>
<text x="280.7" y="125.3">MR</text>
<text x="288.7" y="122.7">DEO</text>
<text x="288.9" y="125.3">UCS</text>
<text x="290.2" y="120.2">CO</text>
<text x="297.2" y="121.5">4</text>
<text x="297.2" y="124.1">14</text>
<text x="366" y="124.1">15</text>
<text x="367.2" y="121.5">3</text>
<text x="372.2" y="122.7">DEI</text>
<text x="372.2" y="125.3">MR</text>
<text x="380.2" y="122.7">DEO</text>
<text x="380.3" y="125.3">UCS</text>
<text x="381.6" y="120.2">CO</text>
<text x="388.7" y="121.5">4</text>
<text x="388.7" y="124.1">14</text>
<text x="98.9" y="129.2">4026</text>
<text x="187.8" y="129.2">4026</text>
<text x="279.2" y="129.2">4026</text>
<text x="370.7" y="129.2">4026</text>
<text x="459.6" y="141.5">7805</text>
<text x="456.1" y="146.9">3</text>
<text x="461.1" y="148.1">VO</text>
<text x="476.7" y="148.1">VI</text>
<text x="482.6" y="146.9">1</text>
<text x="470.7" y="153.6" transform="rotate(-90 470.7 153.6)">GND</text>
<text x="500.2" y="154.6">9v</text>
<text x="469.5" y="158.6" transform="rotate(-90 469.5 158.6)">2</text>
<text x="397.7" y="167.3">4</text>
<text x="408.5" y="162.5" transform="rotate(-90 408.5 162.5)">8</text>
<text x="419.1" y="167.3">3</text>
<text x="248.6" y="172.7" transform="rotate(-90 248.6 172.7)">2</text>
<text x="253.6" y="172.7" transform="rotate(-90 253.6 172.7)">1</text>
<text x="402.6" y="168.5">R</text>
<text x="409.8" y="170.9" transform="rotate(-90 409.8 170.9)">VCC</text>
<text x="412.2" y="173.5">DC</text>
<text x="413.6" y="168.5">Q</text>
<text x="419.1" y="172.3">7</text>
<text x="37.7" y="175.3" transform="rotate(-90 37.7 175.3)">6</text>
<text x="42.8" y="175.3" transform="rotate(-90 42.8 175.3)">5</text>
<text x="397.7" y="177.4">5</text>
<text x="402.6" y="178.6">CV</text>
<text x="47.2" y="183.2">4071</text>
<text x="258.1" y="180.6">4071</text>
<text x="434.6" y="182.6">100k</text>
<text x="397.7" y="187.6">2</text>
<text x="402.6" y="188.7">TR</text>
<text x="409.8" y="189.2" transform="rotate(-90 409.8 189.2)">GND</text>
<text x="412.4" y="188.7">TH</text>
<text x="419.1" y="187.6">6</text>
<text x="40.2" y="196.7" transform="rotate(-90 40.2 196.7)">4</text>
<text x="251.1" y="194.2" transform="rotate(-90 251.1 194.2)">3</text>
<text x="408.5" y="194.2" transform="rotate(-90 408.5 194.2)">1</text>
<text x="416.8" y="195.3">555</text>
<text x="400.3" y="201.2">1uF</text>
<text x="434.3" y="198.7">100k</text>
</g>
</svg>
